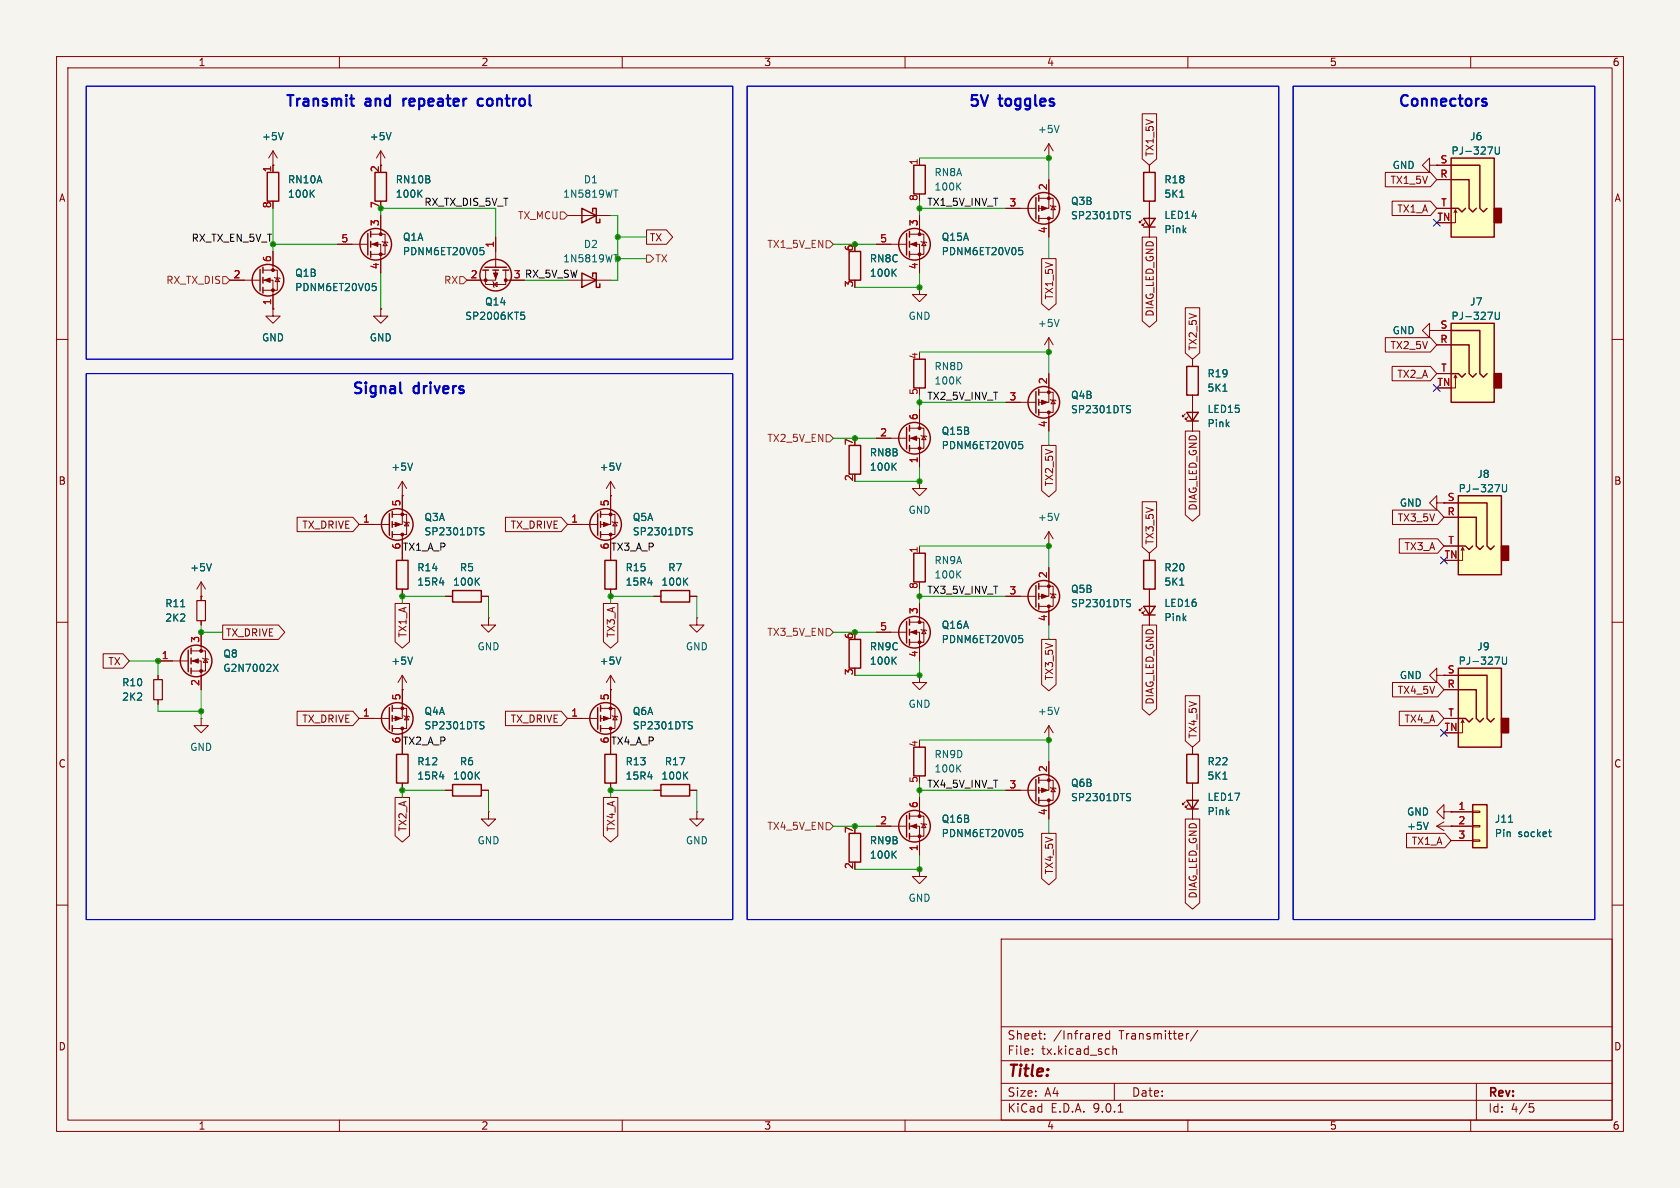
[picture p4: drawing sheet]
<svg xmlns="http://www.w3.org/2000/svg" width="297mm" height="210mm" viewBox="0 0 297 210" stroke-linecap="round" stroke-linejoin="round" font-family="sans-serif">
<path d="M0 0h297v210h-297z" fill="#f5f4ef" stroke="#f5f4ef" stroke-width=".18"/>
<g fill="none" stroke="#840000" stroke-width=".18">
<path d="M10 10h277v190h-277zM12 12h273v186h-273zM60 10v2M110 10v2M160 10v2M210 10v2M260 10v2M162.6 27.9v1.3M177.8 36.8h5.3M183.6 35.1h2.6v3.5h-2.6M185.4 31.8v5h-1.8M185.4 27.9h.1"/>
<path d="M185.4 25.4v2.5M185.4 38.6v3.3M185.4 25.4l-.7 1.3M185.4 25.4l.8 1.3M185.7 36.3l.1 .1h.8l.1 .2M186.2 36.4l.4 .7h-.8zM201.9 38.9l-.5 .5v-.3v.3h.3M202.4 39.4l-.5 .5v-.3v.3h.3M203.2 29.2v1.3M203.2 35.6v6.3M185.4 59.7v2.5M185.4 59.7l-.7 1.3"/>
<path d="M185.4 59.7l.8 1.3M10 60h2M177.8 71.1h5.3M183.6 69.3h2.6v3.6h-2.6M185.4 66v5.1h-1.8M185.4 62.2h.1M185.4 72.9v3.3M185.7 70.6l.1 .1h.8l.1 .2M186.2 70.7l.4 .7h-.8zM209.5 73.2l-.5 .5v-.3v.3h.3M210.1 73.7l-.6 .5v-.3v.3h.3M210.8 63.5v1.3"/>
<path d="M210.8 69.9v6.3M285 60h2M63.5 92.7h5.3M69.3 90.9h2.6v3.6h-2.6M71.1 87.6h.1M71.1 85.1v7.6h-1.8M71.1 94.5v3.3M71.1 85.1l-.7 1.3M71.1 85.1l.8 1.3M71.4 92.2l.1 .1h.8l.1 .2M71.9 92.3l.4 .7h-.8zM100.3 92.7h5.4"/>
<path d="M106.2 90.9h2.5v3.6h-2.5M107.9 87.6h.1M107.9 85.1v7.6h-1.7M107.9 94.5v4.6M107.9 85.1l-.7 1.3M107.9 85.1l.8 1.3M108.2 92.2l.1 .1h.8l.1 .2M108.7 92.3l.4 .7h-.8zM185.4 96.5h.1M185.4 94v2.5M185.4 94l-.7 1.3M185.4 94l.8 1.3"/>
<path d="M203.2 97.8v1.3M10 110h2M27.9 116.8h5.4M27.9 119.4v.7M33.8 115.1h2.5v3.5h-2.5M33.8 116.8h1.8v5.1M35.6 105.4h.1M35.6 102.9v3.3M35.6 109.7v.8M35.6 111.8v3.3M35.6 102.9l-.8 1.2M35.6 102.9l.7 1.2"/>
<path d="M35.8 116.3l.1 .2h.8l.1 .1M36.3 116.5l.4 .6h-.8zM86.4 109.2v1.3h1.2l-1.2 1.3-1.3-1.3h1.3M86.4 109.2h.1M107.9 119.4v7.6h-1.7M107.9 104.1v1.3M107.9 119.4l-.7 1.3M107.9 119.4l.8 1.3M115.6 105.4h1.2M121.9 105.4h1.3M123.2 109.2v1.3h1.3l-1.3 1.3-1.3-1.3h1.3M123.2 109.2h.1"/>
<path d="M154.9 111.8h5.4M160.8 110h2.5v3.5h-2.5M160.8 111.8h1.8v5M162.6 119.4v1.3h1.2l-1.2 1.2-1.3-1.2h1.3M162.6 119.4h.1M162.6 106.7v3.3M162.8 111.3l.1 .1h.8l.1 .1M163.3 111.4l.4 .6h-.8zM177.8 105.4h5.3M183.6 103.6h2.6v3.6h-2.6M185.4 100.3v5.1h-1.8M185.4 107.2v3.3"/>
<path d="M185.7 104.9l.1 .1h.8l.1 .2M186.2 105l.4 .7h-.8zM201.9 107.4l-.5 .6v-.3v.3h.3M202.4 108l-.5 .5v-.3v.3h.3M203.2 104.1v6.4M285 110h2M27.9 123.7v.8M35.6 127v1.3h1.2l-1.2 1.2-1.3-1.2h1.3M35.6 127h.1M63.5 127h5.3M69.3 125.2h2.6v3.6h-2.6M71.1 121.9v5.1h-1.8"/>
<path d="M71.1 128.8v4.6M71.1 138.4v1.3M71.4 126.5l.1 .1h.8l.1 .1M71.9 126.6l.4 .7h-.8zM78.7 139.7h1.3M85.1 139.7h1.3M100.3 127h5.4M106.2 125.2h2.5v3.6h-2.5M107.9 121.9h.1M107.9 128.8v4.6M107.9 138.4v1.3M108.2 126.5l.1 .1h.8l.1 .1"/>
<path d="M108.7 126.6l.4 .7h-.8zM115.6 139.7h1.2M121.9 139.7h1.3M177.8 139.7h5.3M183.6 137.9h2.6v3.6h-2.6M185.4 134.6v5.1h-1.8M185.4 130.8h.1M185.4 128.3v2.5M185.4 128.3l-.7 1.2M185.4 128.3l.8 1.2M185.7 139.2l.1 .1h.8l.1 .1M186.2 139.3l.4 .7h-.8z"/>
<path d="M210.8 132.1v1.3M210.8 138.4v6.4M86.4 143.5v1.3h1.2l-1.2 1.3-1.3-1.3h1.3M86.4 143.5h.1M123.2 143.5v1.3h1.3l-1.3 1.3-1.3-1.3h1.3M123.2 143.5h.1M154.9 146.1h5.4M160.8 144.3h2.5v3.5h-2.5M160.8 146.1h1.8v5M162.6 153.7v1.2h1.2l-1.2 1.3-1.3-1.3h1.3M162.6 153.7h.1M162.6 141v3.3"/>
<path d="M162.8 145.5l.1 .2h.8l.1 .1M163.3 145.7l.4 .6h-.8zM185.4 141.5v3.3M209.5 141.7l-.5 .5v-.2v.2h.3M210.1 142.2l-.6 .5v-.2v.2h.3M254 146.1h2.5M254 146.1l1.3 .7M255.3 143.5v-1.3l-1.3 1.3 1.3 1.3v-1.3h1.2M255.3 145.3l-1.3 .8M256.5 146.1h.1M256.5 143.5h.1M10 160h2"/>
<path d="M177 166h108v32h-108zM285 160h2M60 198v2M110 198v2M160 198v2M177 194.5h108M177 191.5h108M177 187.5h108M177 181.5h108M182.5 186.3v.1M182.5 185.5v.1M184.7 183.6v.1"/>
<path d="M184.7 182.8v.1M194.4 182.7l.4 .1 .1 .3-.7 .1M194.8 183.6l-.4 .1M196.2 182.8l-.5-.1-.2 .3v.4l.1 .2h.6M196.2 182.2v1.5M196.7 184.9v1.5M196.7 185.5l.3-.1 .3 .1 .1 .9M197 191.5v3M197.7 196.6h.8M210 198v2M210.2 182.7l-.3 .1-.2 .2M211.7 182.1l-1.2 2"/>
<path d="M260 198v2M261 191.5v6.5M270.4 195.1h.7M270.5 195.7h.4l.3 .3-.2 .5-.5 .1"/>
</g>
<g fill="none" stroke="#840000" stroke-width=".25">
<path d="M161.5 29.2h2.1v5.1h-2.1zM183.1 34.9v3.8M183.6 34.5v1.1M183.6 36.3v1M183.6 38.1v1M202.2 30.5h2v5.1h-2zM202.2 38.6h2l-1 1.5zM150.1 44.5h2v5h-2zM202.2 40.1h2M150.1 78.7h2v5.1h-2zM161.5 63.5h2.1v5.1h-2.1zM183.1 69.2v3.8"/>
<path d="M183.6 68.8v1.1M183.6 70.6v1M183.6 72.4v1M209.8 64.8h2v5.1h-2zM209.8 72.9h2l-1 1.5zM209.8 74.4h2M68.8 90.8v3.8M69.3 90.4v1M69.3 92.2v1M69.3 94v1M105.7 90.8v3.8M106.2 90.4v1"/>
<path d="M106.2 92.2v1M106.2 94v1M106.9 99.1h2.1v5h-2.1zM202.2 99.1h2v5h-2zM33.3 114.9v3.8M33.8 114.6v1M33.8 116.3v1M33.8 118.1v1M116.8 104.4h5.1v2h-5.1zM150.1 113h2v5.1h-2zM160.3 109.9v3.8M160.8 109.5v1"/>
<path d="M160.8 111.3v1M160.8 113v1M183.1 103.5v3.8M183.6 103.1v1M183.6 104.9v1M183.6 106.7v1M202.2 107.2h2l-1 1.5zM202.2 108.7h2M68.8 125.1v3.8M69.3 124.7v1M69.3 126.5v1M69.3 128.3v1"/>
<path d="M70.1 133.4h2v5h-2zM80 138.7h5.1v2h-5.1zM105.7 125.1v3.8M106.2 124.7v1M106.2 126.5v1M106.2 128.3v1M106.9 133.4h2.1v5h-2.1zM116.8 138.7h5.1v2h-5.1zM161.5 132.1h2.1v5.1h-2.1zM183.1 137.8v3.8M183.6 137.4v1M183.6 139.2v1"/>
<path d="M209.8 133.4h2v5h-2zM150.1 147.3h2v5.1h-2zM160.3 144.1v3.9M160.8 143.8v1M160.8 145.5v1.1M160.8 147.3v1M183.6 141v1M209.8 141.5h2l-1 1.5zM209.8 143h2"/>
<circle cx="184.5" cy="36.8" r="2.79"/>
<circle cx="184.5" cy="71.1" r="2.79"/>
<circle cx="70.2" cy="92.7" r="2.79"/>
<circle cx="107.1" cy="92.7" r="2.79"/>
<circle cx="34.7" cy="116.8" r="2.79"/>
<circle cx="161.7" cy="111.8" r="2.79"/>
<circle cx="184.5" cy="105.4" r="2.79"/>
<circle cx="70.2" cy="127" r="2.79"/>
<circle cx="107.1" cy="127" r="2.79"/>
<circle cx="184.5" cy="139.7" r="2.79"/>
<circle cx="161.7" cy="146" r="2.79"/>
</g>
<g fill="#840000" stroke="#840000" stroke-width=".18">
<path d="M184.1 70.7l1.1 .4-1.1 .4z"/>
<path d="M34 116.8l1.1-.3v.7z"/>
<path d="M184.1 105l1.1 .4-1.1 .4z"/>
<path d="M184.1 139.3l1.1 .4-1.1 .4z"/>
<path d="M161 146.1l1.1-.4v.7z"/>
<path d="M184.1 36.4l1.1 .4-1.1 .4z"/>
<path d="M161 111.8l1.1-.4v.7z"/>
<path d="M106.7 126.6l1 .4-1 .4z"/>
<path d="M69.8 126.6l1.1 .4-1.1 .4z"/>
<path d="M106.7 92.3l1 .4-1 .4z"/>
<path d="M69.8 92.3l1.1 .4-1.1 .4z"/>
<circle cx="185.4" cy="72.9" r=".25"/>
<circle cx="185.4" cy="69.3" r=".25"/>
<circle cx="35.6" cy="115.1" r=".25"/>
<circle cx="35.6" cy="118.6" r=".25"/>
<circle cx="185.4" cy="107.2" r=".25"/>
<circle cx="185.4" cy="103.6" r=".25"/>
<circle cx="185.4" cy="141.5" r=".25"/>
<circle cx="185.4" cy="137.9" r=".25"/>
<circle cx="162.6" cy="144.3" r=".25"/>
<circle cx="162.6" cy="147.8" r=".25"/>
<circle cx="185.4" cy="38.6" r=".25"/>
<circle cx="185.4" cy="35.1" r=".25"/>
<circle cx="162.6" cy="110" r=".25"/>
<circle cx="162.6" cy="113.5" r=".25"/>
<circle cx="107.9" cy="128.8" r=".25"/>
<circle cx="107.9" cy="125.2" r=".25"/>
<circle cx="71.1" cy="128.8" r=".25"/>
<circle cx="71.1" cy="125.2" r=".25"/>
<circle cx="107.9" cy="94.5" r=".25"/>
<circle cx="107.9" cy="90.9" r=".25"/>
<circle cx="71.1" cy="94.5" r=".25"/>
<circle cx="71.1" cy="90.9" r=".25"/>
</g>
<g fill="none" stroke="#006464" stroke-width=".18">
<path d="M169.3 32.9l.6 .7M169.9 32.3l-.8 .8M187.2 22.2l-.4 1.2M199.4 38l.3 .1 .2 .3-.3 .3h-.3M199.4 37.4l.5 .1M208.6 34.9h.7M157.9 48.1l.5 .7M158.4 47.6l-.7 .7M187.2 56.5l-.4 1.2M169.3 67.2l.6 .7M169.9 66.6l-.8 .7M199.4 72.3l.3 .1 .2 .3-.3 .3h-.3"/>
<path d="M199.4 71.7l.5 .1M216.2 69.2h.7M37.4 99.6l-.4 1.3M72.9 81.9l-.4 1.2M85.1 93.9l.3 .1 .2 .3-.3 .3h-.3M85.1 93.3h.5M109.8 81.9l-.5 1.2M121.9 93.9l.4 .1 .1 .3-.2 .3h-.4M121.9 93.3h.5M157.9 82.4l.5 .7M158.4 81.9l-.7 .7M187.2 90.7l-.4 1.3"/>
<path d="M31.9 107.3h.8M48.3 117.4l.9 1.3M49.2 117.4l-.9 1.3M109.8 116.1l-.5 1.3M114.5 103h.8M121 102.7l.6 .7M121.6 102.2l-.7 .7M157.9 116.7l.5 .7M158.4 116.1l-.7 .8M180.1 112.3h.7M180.3 112.8h.3l.2 .3-.1 .4-.4 .1M199.4 106.6l.3 .1 .2 .3-.3 .3h-.3"/>
<path d="M199.4 106h.5M208.6 103.4h.7M77.7 137.3h.8M84.2 137l.6 .7M84.8 136.5l-.8 .7M85.1 128.2l.3 .1 .2 .3-.3 .2h-.3M85.1 127.6h.5M114.5 137.3h.8M121 137l.6 .7M121.6 136.5l-.7 .7M121.9 128.2l.4 .1 .1 .3-.2 .2h-.4M121.9 127.6h.5"/>
<path d="M169.3 135.7l.6 .8M169.9 135.2l-.8 .7M187.2 125l-.4 1.3M216.2 137.7h.7M157.9 151l.5 .7M158.4 150.4l-.7 .8M180.1 146.6h.7M180.3 147.1h.3l.2 .3v.4l-.5 .1M199.4 140.9l.3 .1 .2 .3-.3 .2h-.3M199.4 140.3h.5M252.5 145.4l-.4 1.2"/>
</g>
<path d="M34.8 106.2h1.5v3.5h-1.5zM27.2 120.1h1.5v3.6h-1.5z" fill="none" stroke="#840000" stroke-width=".2"/>
<path d="M257.8 118.1h7.6v14h-7.6z" fill="#ffffc2"/>
<path d="M265.4 127h1.3v2.5h-1.3z" fill="#840000" stroke="#840000" stroke-width=".25"/>
<path d="M257.8 118.1h7.6v14h-7.6zM257.8 119.4h5.1v7.6l.6 .6 .7-.6M257.8 121.9h3.2v5.1l.6 .6 .7-.6M257.8 127h1.3l.6 .6 .6-.6" fill="none" stroke="#840000" stroke-width=".25"/>
<path d="M255.3 119.4h2.5M255.3 121.9h2.5M255.3 127h2.5M258.6 127.3l-.3 .5M258.8 127.8l-.2-.5v2.2h-.8" fill="none" stroke="#840000" stroke-width=".18"/>
<path d="M265.6 116.1v1.1l.3 .2h.3l.1-.2v-1.1" fill="none" stroke="#006464" stroke-width=".18"/>
<path d="M260.3 142.2h2.6v7.7h-2.6z" fill="#ffffc2"/>
<path d="M260.3 142.2h2.6v7.7h-2.6z" fill="none" stroke="#840000" stroke-width=".25"/>
<path d="M256.5 143.5h3.8M256.5 146.1h3.8M256.5 148.6h3.8M260.3 143.4h1.3v.2h-1.3zM260.3 145.9h1.3v.3h-1.3zM260.3 148.5h1.3v.2h-1.3z" fill="none" stroke="#840000" stroke-width=".18"/>
<path d="M266.7 145.4h.7M273.8 147.1h.4M274 147.8l.2 .1" fill="none" stroke="#006464" stroke-width=".18"/>
<path d="M257.8 87.6h7.6v14h-7.6z" fill="#ffffc2"/>
<path d="M265.4 96.5h1.3v2.6h-1.3z" fill="#840000" stroke="#840000" stroke-width=".25"/>
<path d="M257.8 87.6h7.6v14h-7.6zM257.8 91.4h3.2v5.1l.6 .7 .7-.7M257.8 96.5h1.3l.6 .7 .6-.7M257.8 88.9h5.1v7.6l.6 .7 .7-.7" fill="none" stroke="#840000" stroke-width=".25"/>
<path d="M255.3 88.9h2.5M255.3 91.4h2.5M255.3 96.5h2.5M258.6 96.8l-.3 .5M258.8 97.3l-.2-.5v2.3h-.8" fill="none" stroke="#840000" stroke-width=".18"/>
<path d="M265.6 85.7v1l.3 .2h.3l.1-.2v-1" fill="none" stroke="#006464" stroke-width=".18"/>
<path d="M256.5 27.9h7.7v14h-7.7z" fill="#ffffc2"/>
<path d="M264.2 36.8h1.2v2.6h-1.2z" fill="#840000" stroke="#840000" stroke-width=".25"/>
<path d="M256.5 27.9h7.7v14h-7.7zM256.5 31.8h3.2v5l.6 .7 .7-.7M256.5 36.8h1.3l.6 .7 .7-.7M256.5 29.2h5.1v7.6l.7 .7 .6-.7" fill="none" stroke="#840000" stroke-width=".25"/>
<path d="M254 29.2h2.5M254 31.8h2.5M254 36.8h2.5M257.3 37.1l-.3 .5M257.6 37.6l-.3-.5v2.3h-.8" fill="none" stroke="#840000" stroke-width=".18"/>
<path d="M264.3 26v1l.3 .2h.3l.2-.2v-1" fill="none" stroke="#006464" stroke-width=".18"/>
<path d="M256.5 57.2h7.7v13.9h-7.7z" fill="#ffffc2"/>
<path d="M264.2 66h1.2v2.6h-1.2z" fill="#840000" stroke="#840000" stroke-width=".25"/>
<g fill="none" stroke="#840000" stroke-width=".25">
<path d="M47.2 30.5h2.1v5.1h-2.1zM66.3 30.5h2v5.1h-2zM102.9 36.8l2.5 1.3-2.5 1.3zM104.8 37.5v-.7h.6v2.6h.6v-.7M46 47.6v3.8M46.5 47.2v1.1M46.5 49v1M46.5 50.8v1M65 41.3v3.8M65.5 40.9v1M65.5 42.7v1M65.5 44.5v1"/>
<path d="M85.3 47.8h1.1M85.7 47.2h3.8M87.1 47.8h1M88.9 47.8h1M102.9 48.3l2.5 1.2-2.5 1.3zM104.8 48.9v-.6h.6v2.5h.6v-.6M160.3 41.3v3.8M160.8 40.9v1M160.8 42.7v1M160.8 44.5v1M256.5 57.2h7.7v13.9h-7.7zM256.5 58.4h5.1v7.6l.7 .7 .6-.7"/>
<path d="M160.3 75.6v3.8M160.8 75.2v1M160.8 77v1M160.8 78.7v1.1M256.5 61h3.2v5l.6 .7 .7-.7M256.5 66h1.3l.6 .7 .7-.7M70.1 99.1h2v5h-2zM161.5 97.8h2.1v5.1h-2.1zM80 104.4h5.1v2h-5.1z"/>
<circle cx="47.4" cy="49.5" r="2.79"/>
<circle cx="66.4" cy="43.2" r="2.79"/>
<circle cx="87.6" cy="48.6" r="2.79"/>
<circle cx="161.7" cy="43.2" r="2.79"/>
<circle cx="161.7" cy="77.5" r="2.79"/>
</g>
<g fill="none" stroke="#840000" stroke-width=".18">
<path d="M48.3 29.2h.1M48.3 26.7l-.8 1.2M48.3 26.7l.7 1.2M48.3 26.7v3.8M67.3 26.7v2.5M67.3 38.1v3.3M67.3 26.7l-.8 1.2M67.3 26.7l.8 1.2M100.3 38.1h7.6M162.6 38.1v3.3M177.8 36.8h2.5M185.4 31.8v2.5"/>
<path d="M185.4 39.4v2.5M201.9 20.1h2.6v8l-1.3 1.1-1.3-1.1zM203.2 29.2v1.3M203.2 35.6v3M244.9 30.5h8l1.1 1.3-1.1 1.2h-8zM246.1 35.6h6.8l1.1 1.2-1.1 1.3h-6.8zM252.7 29.2v-1.3l-1.2 1.3 1.2 1.3v-1.3h1.3M254 29.2h.1M254 36.8h2.5M254 29.2h2.5M254 31.8h2.5M40.6 49.5h5.4"/>
<path d="M46.5 47.8h2.5v3.5h-2.5M46.5 49.5h1.8v5.1M48.3 54.6v1.3h1.2l-1.2 1.3-1.3-1.3h1.3M48.3 54.6h.1M48.3 44.5v3.3M48.5 49l.1 .1h.8l.1 .2M49 49.1l.4 .7h-.8zM59.7 43.2h5.3M65.5 41.4h2.6v3.6h-2.6M65.5 43.2h1.8v5.1M67.3 54.6v1.3h1.3l-1.3 1.3-1.3-1.3h1.3M67.3 54.6h.1"/>
<path d="M67.6 42.7l.1 .1h.8l.1 .1M68.1 42.8l.4 .6h-.8zM85.9 47.8v2.5h3.5v-2.5M87.1 49.8l.1 .1v.8l.2 .1M87.2 50.3l.7-.4v.8zM87.6 47.8v1.7h-5.1M87.6 41.9v5.3M89.4 49.5h3.3M100.3 49.5h7.6M114.3 40.6h3.5l1.1 1.3-1.1 1.3h-3.5zM154.9 43.2h5.4M160.8 41.4h2.5v3.6h-2.5"/>
<path d="M160.8 43.2h1.8v5.1M162.6 50.8v1.3h1.2l-1.2 1.2-1.3-1.2h1.3M162.6 50.8h.1M162.8 42.7l.1 .1h.8l.1 .1M163.3 42.8l.4 .6h-.8zM184.1 45.7h2.6v8l-1.3 1.1-1.3-1.1zM201.9 41.9h2.6v14.8l-1.3 1.1-1.3-1.1zM203.2 40.1v1.8M209.5 54.4h2.6v8l-1.3 1.1-1.3-1.1zM244.9 59.7h8l1.1 1.3-1.1 1.2h-8zM252.7 58.4v-1.2l-1.2 1.2 1.2 1.3v-1.3h1.3M254 58.4h.1"/>
<path d="M254 58.4h2.5M154.9 77.5h5.4M160.8 75.7h2.5v3.5h-2.5M160.8 77.5h1.8v5.1M162.6 72.4v3.3M162.8 77l.1 .1h.8l.1 .1M163.3 77.1l.4 .6h-.8zM177.8 71.1h2.5M184.1 78.7h2.6v8l-1.3 1.1-1.3-1.1zM185.4 66v2.6M185.4 73.7v2.5M209.5 76.2h2.6v14.8l-1.3 1.1-1.3-1.1z"/>
<path d="M210.8 63.5v1.3M210.8 69.9v3M210.8 74.4v1.8M246.1 64.8h6.8l1.1 1.2-1.1 1.3h-6.8zM254 61h2.5M254 66h2.5M257.3 66.3l-.3 .5M257.6 66.8l-.3-.5v2.3h-.8M52.5 91.4h9.9l1.1 1.3-1.1 1.3h-9.9zM63.5 92.7h2.5M71.1 87.6h.1M71.1 87.6v2.6"/>
<path d="M71.1 95.3v3.8M89.4 91.4h9.8l1.1 1.3-1.1 1.3h-9.8zM100.3 92.7h2.6M107.9 87.6h.1M107.9 87.6v2.6M107.9 95.3v3.8M162.6 85.1v1.3h1.2l-1.2 1.2-1.3-1.2h1.3M162.6 85.1h.1M162.6 96.5v1.3M201.9 88.7h2.6v8l-1.3 1.1-1.3-1.1zM203.2 97.8v1.3M246.2 90.2h8l1.1 1.2-1.1 1.3h-8z"/>
<path d="M247.4 95.2h6.8l1.1 1.3-1.1 1.3h-6.8zM254 88.9v-1.3l-1.3 1.3 1.3 1.3v-1.3h1.3M255.3 88.9h.1M255.3 88.9h2.5M255.3 91.4h2.5M255.3 96.5h2.5M18.2 115.6h3.5l1.2 1.2-1.2 1.3h-3.5zM27.9 116.8h2.6M27.9 119.4v.7M35.6 105.4h.1M35.6 105.4v.8M35.6 109.7v.8"/>
<path d="M35.6 111.8v2.5M35.6 119.4v2.5M39.4 110.5h9.8l1.1 1.3-1.1 1.2h-9.8zM69.8 106.7h2.6v6.8l-1.3 1.1-1.3-1.1zM71.1 119.4l-.7 1.3M71.1 119.4l.8 1.3M71.1 104.1v1.3M71.1 119.4v5.1M78.7 105.4h1.3M85.1 105.4h1.3M106.7 106.7h2.5v6.8l-1.3 1.1-1.2-1.1zM107.9 104.1v1.3"/>
<path d="M115.6 105.4h1.2M121.9 105.4h1.3M154.9 111.8h2.6M162.6 106.7v2.5M162.6 114.3v2.5M177.8 105.4h2.5M184.1 113h2.6v8l-1.3 1.1-1.3-1.1zM185.4 100.3v2.6M185.4 108v2.5M201.9 110.5h2.6v14.8l-1.3 1.1-1.3-1.1zM203.2 104.1v3.1M203.2 108.7v1.8"/>
<path d="M254 119.4v-1.3l-1.3 1.3 1.3 1.3v-1.3h1.3M255.3 119.4h.1M255.3 119.4h2.5M27.9 123.7v.8M52.5 125.7h9.9l1.1 1.3-1.1 1.3h-9.9zM63.5 127h2.5M71.1 121.9h.1M71.1 129.5v3.9M71.1 138.4v1.3M78.7 139.7h1.3M85.1 139.7h1.3M89.4 125.7h9.8l1.1 1.3-1.1 1.3h-9.8z"/>
<path d="M100.3 127h2.6M107.9 121.9h.1M107.9 121.9v2.6M107.9 129.5v3.9M107.9 138.4v1.3M115.6 139.7h1.2M121.9 139.7h1.3M177.8 139.7h2.5M185.4 134.6v2.6M209.5 123h2.6v8l-1.3 1.1-1.3-1.1zM210.8 132.1v1.3M210.8 138.4v3.1"/>
<path d="M246.2 120.6h8l1.1 1.3-1.1 1.3h-8zM247.4 125.7h6.8l1.1 1.3-1.1 1.3h-6.8zM255.3 121.9h2.5M255.3 127h2.5M69.8 141h2.6v6.7l-1.3 1.2-1.3-1.2zM106.7 141h2.5v6.7l-1.3 1.2-1.2-1.2zM154.9 146.1h2.6M162.6 141v2.5M162.6 148.6v2.5M184.1 147.3h2.6v8l-1.3 1.1-1.3-1.1zM185.4 142.2v2.6M209.5 144.8h2.6v14.8l-1.3 1.1-1.3-1.1z"/>
<path d="M210.8 143v1.8M248.7 147.3h6.7l1.1 1.3-1.1 1.3h-6.7zM256.5 143.5h.1M256.5 146.1h.1M256.5 146.1h3.8M256.5 143.5h3.8M256.5 148.6h3.8"/>
</g>
<g fill="none" stroke="#006464" stroke-width=".18">
<path d="M50.1 23.4l-.4 1.3M55 34.1l.6 .8M55.6 33.6l-.8 .7M69.1 23.4l-.4 1.3M74.1 34.1l.5 .8M74.6 33.6l-.7 .7M108.5 33.6h.7M199.4 38l.3 .1 .2 .3-.3 .3h-.3M199.4 37.4l.5 .1M208.6 34.9h.7M264.3 26v1l.3 .2h.3l.2-.2v-1M65.8 50.1h.7"/>
<path d="M66 50.6h.3l.2 .2-.1 .5-.4 .1M84.9 43.8h.6M85 44.2h.3l.3 .3-.1 .4-.5 .1M92.1 55.2h.6M92.2 55.7h.3l.3 .2-.2 .5-.4 .1M108.5 45h.7M157.9 48.1l.5 .7M158.4 47.6l-.7 .7M180.1 43.8h.7M180.3 44.2h.3l.2 .3-.1 .5h-.4M264.3 55.2v1l.3 .3 .3-.1 .2-.2v-1M180.1 78h.7"/>
<path d="M180.3 78.5h.3l.2 .3-.1 .5h-.4M199.4 72.3l.3 .1 .2 .3-.3 .3h-.3M199.4 71.7l.5 .1M216.2 69.2h.7M37.4 99.6l-.4 1.3M72.9 81.9l-.4 1.2M85.1 93.9l.3 .1 .2 .3-.3 .3h-.3M85.1 93.3h.5M109.8 81.9l-.5 1.2M121.9 93.9l.4 .1 .1 .3-.2 .3h-.4M121.9 93.3h.5M157.9 82.4l.5 .7"/>
<path d="M158.4 81.9l-.7 .7M265.6 85.7v1l.3 .2h.3l.1-.2v-1M31.9 107.3h.8M48.3 117.4l.9 1.3M49.2 117.4l-.9 1.3M72.9 116.1l-.4 1.3M77.7 103h.8M84.2 102.7l.6 .7M84.8 102.2l-.8 .7M109.8 116.1l-.5 1.3M114.5 103h.8M121 102.7l.6 .7"/>
<path d="M121.6 102.2l-.7 .7M157.9 116.7l.5 .7M158.4 116.1l-.7 .8M169.3 101.5l.6 .7M169.9 100.9l-.8 .7M180.1 112.3h.7M180.3 112.8h.3l.2 .3-.1 .4-.4 .1M199.4 106.6l.3 .1 .2 .3-.3 .3h-.3M199.4 106h.5M208.6 103.4h.7M265.6 116.1v1.1l.3 .2h.3l.1-.2v-1.1M77.7 137.3h.8"/>
<path d="M84.2 137l.6 .7M84.8 136.5l-.8 .7M85.1 128.2l.3 .1 .2 .3-.3 .2h-.3M85.1 127.6h.5M114.5 137.3h.8M121 137l.6 .7M121.6 136.5l-.7 .7M121.9 128.2l.4 .1 .1 .3-.2 .2h-.4M121.9 127.6h.5M216.2 137.7h.7M157.9 151l.5 .7M158.4 150.4l-.7 .8"/>
<path d="M180.1 146.6h.7M180.3 147.1h.3l.2 .3v.4l-.5 .1M199.4 140.9l.3 .1 .2 .3-.3 .2h-.3M199.4 140.3h.5M252.5 145.4l-.4 1.2M266.7 145.4h.7M273.8 147.1h.4M274 147.8l.2 .1"/>
</g>
<g fill="#840000" stroke="#840000" stroke-width=".18">
<path d="M65.8 43.2l1-.4v.8z"/>
<path d="M46.7 49.5l1.1-.4v.8z"/>
<path d="M87.2 48.3h.8l-.4 1z"/>
<path d="M161 43.2l1.1-.4v.8z"/>
<path d="M161 77.5l1.1-.4v.8z"/>
<circle cx="67.3" cy="41.4" r=".25"/>
<circle cx="67.3" cy="45" r=".25"/>
<circle cx="48.3" cy="47.8" r=".25"/>
<circle cx="48.3" cy="51.3" r=".25"/>
<circle cx="89.4" cy="49.5" r=".25"/>
<circle cx="85.9" cy="49.5" r=".25"/>
<circle cx="162.6" cy="41.4" r=".25"/>
<circle cx="162.6" cy="45" r=".25"/>
<circle cx="162.6" cy="75.7" r=".25"/>
<circle cx="162.6" cy="79.2" r=".25"/>
</g>
<path d="M99.1 37.5h.6l.6 .6-.6 .6h-.6zM39.4 48.9h.6l.6 .6-.6 .7h-.6zM81.3 48.9h.6l.6 .6-.6 .7h-.6zM114.3 45.1h.6l.7 .6-.7 .7h-.6zM146 42.5h.7l.6 .7-.6 .6h-.7zM146 76.8h.7l.6 .7-.6 .6h-.7zM146 111.1h.7l.6 .7-.6 .6h-.7zM146 145.4h.7l.6 .7-.6 .6h-.7z" fill="none" stroke="#725600" stroke-width=".18"/>
<g fill="none" stroke="#009600" stroke-width=".18">
<path d="M48.3 36.8v7.7M67.3 38.1v-1.3h20.3v5.1M107.9 38.1h1.3v11.4h-1.3M162.6 35.6v2.5M162.6 36.8h15.2M162.6 27.9h22.8v3.9M48.3 43.2h11.4M67.3 48.3v6.3M92.7 49.5h7.6M109.2 41.9h5.1M109.2 45.7h5.1M147.3 43.2h7.6"/>
<path d="M162.6 48.3v2.5h-11.5M185.4 41.9v3.8M147.3 77.5h7.6M162.6 69.9v2.5M162.6 62.2h22.8v3.8M162.6 71.1h15.2M185.4 76.2v2.5M162.6 82.6v2.5h-11.5M162.6 96.5h22.8v3.8M22.9 116.8h5v2.6M35.6 110.5v1.3h3.8M78.7 105.4h-7.6v1.3"/>
<path d="M86.4 105.4v3.8M115.6 105.4h-7.7v1.3M123.2 105.4v3.8M147.3 111.8h7.6M162.6 104.1v2.6M162.6 116.8v2.6h-11.5M162.6 105.4h15.2M185.4 110.5v2.5M27.9 124.5v1.2h7.7M35.6 121.9v5.1M78.7 139.7h-7.6v1.3M86.4 139.7v3.8"/>
<path d="M115.6 139.7h-7.7v1.3M123.2 139.7v3.8M162.6 138.4v2.6M162.6 130.8h22.8v3.8M162.6 139.7h15.2M147.3 146.1h7.6M162.6 151.1v2.6h-11.5M185.4 144.8v2.5"/>
</g>
<path d="M253.4 38.8l1.2 1.2M254.6 38.8l-1.2 1.2M253.4 68l1.2 1.2M254.6 68l-1.2 1.2M254.7 98.5l1.2 1.2M255.9 98.5l-1.2 1.2M254.7 128.9l1.2 1.2M255.9 128.9l-1.2 1.2" fill="none" stroke="#000084" stroke-width=".18"/>
<path d="M15.2 15.2h114.3v48.3h-114.3zM132.1 15.2h94v147.4h-94zM228.6 15.2h53.3v147.4h-53.3zM15.2 66h114.3v96.6h-114.3z" fill="none" stroke="#0000c2" stroke-width=".18"/>
<g fill="none" stroke="#0000c2" stroke-width=".38">
<path d="M50.8 16.8h1.1M51.3 16.8v1.9M61.2 16.8l-.1 .1 .1 .1M61.2 16.8l.1 .1-.1 .1M61.2 16.8v.2M61.9 17.4h.7M62.1 16.8v1.6M62.2 18.6l.4 .1M68.9 16.8v1.9M79.2 16.8v1.6M85.2 17.4l-.6 .1-.1 .3v.7l.3 .2h.4M89.6 16.8v1.6"/>
<path d="M93.6 16.8v1.6M172.8 16.8h-.9l-.1 .9M173.4 16.8l.6 1.9 .7-1.9M176.8 16.8v1.6M183 16.8v1.6M248.9 17a.66 .66 0 0 0-1 .1M258.1 16.8v1.6M262.3 17.4l.5 .1M262.3 18.1l.5 .1v.2l-.2 .3h-.4M63.9 67.7l-.8-.1-.2 .2M64.7 67.6l-.1 .1 .1 .1M64.7 67.6l.1 .1-.1 .1"/>
<path d="M64.7 67.6v.2M70.8 67.6v1.6l.2 .3M74 67.6v1.9M76.1 67.6l-.1 .1 .1 .1M76.1 67.6l.1 .1-.1 .1M76.1 67.6v.2"/>
</g>
<g fill="#009600" stroke="#009600" stroke-width=".18">
<circle cx="162.6" cy="71.1" r=".46"/>
<circle cx="162.6" cy="85.1" r=".46"/>
<circle cx="162.6" cy="36.8" r=".46"/>
<circle cx="162.6" cy="50.8" r=".46"/>
<circle cx="185.4" cy="96.5" r=".46"/>
<circle cx="67.3" cy="36.8" r=".46"/>
<circle cx="151.1" cy="43.2" r=".46"/>
<circle cx="107.9" cy="139.7" r=".46"/>
<circle cx="151.1" cy="77.5" r=".46"/>
<circle cx="109.2" cy="41.9" r=".46"/>
<circle cx="109.2" cy="45.7" r=".46"/>
<circle cx="151.1" cy="146.1" r=".46"/>
<circle cx="162.6" cy="139.7" r=".46"/>
<circle cx="185.4" cy="130.8" r=".46"/>
<circle cx="162.6" cy="153.7" r=".46"/>
<circle cx="185.4" cy="62.2" r=".46"/>
<circle cx="162.6" cy="105.4" r=".46"/>
<circle cx="162.6" cy="119.4" r=".46"/>
<circle cx="151.1" cy="111.8" r=".46"/>
<circle cx="27.9" cy="116.8" r=".46"/>
<circle cx="107.9" cy="105.4" r=".46"/>
<circle cx="35.6" cy="111.8" r=".46"/>
<circle cx="35.6" cy="125.7" r=".46"/>
<circle cx="185.4" cy="27.9" r=".46"/>
<circle cx="71.1" cy="139.7" r=".46"/>
<circle cx="71.1" cy="105.4" r=".46"/>
</g>
<text font-size="2.8" fill="#840000" x="178" y="190.9">Title:</text>
<g font-size="2.7" fill="#0000c2">
<text x="50.2" y="19.8">Transmit</text>
<text x="64.6" y="19.8">and</text>
<text x="72" y="19.8">repeater</text>
<text x="86" y="19.8">control</text>
<text x="171" y="19.8">5V</text>
<text x="176.7" y="19.8">toggles</text>
<text x="247" y="19.8">Connectors</text>
<text x="62" y="70.6">Signal</text>
<text x="73.1" y="70.6">drivers</text>
</g>
<g font-size="2.1" fill="#840000">
<text x="178" y="184">Sheet:</text>
<text x="186.2" y="184">/Infrared</text>
<text x="197.9" y="184">Transmitter/</text>
<text x="178" y="186.7">File:</text>
<text x="184.1" y="186.7">tx.kicad_sch</text>
<text x="178" y="196.9">KiCad</text>
<text x="178" y="194.1">Size:</text>
<text x="184.7" y="194.1">A4</text>
<text x="185.7" y="196.9">E.D.A.</text>
<text x="193.3" y="196.9">9.0.1</text>
<text x="200" y="194.1">Date:</text>
<text x="263" y="194.3">Rev:</text>
<text x="263" y="196.9">Id:</text>
<text x="267.1" y="196.9">4/5</text>
</g>
<g font-size="1.8" fill="#840000">
<text x="35" y="11.9">1</text>
<text x="85" y="11.9">2</text>
<text x="135" y="11.9">3</text>
<text x="185" y="11.9">4</text>
<text x="235" y="11.9">5</text>
<text x="285" y="11.9">6</text>
<text x="204.2" y="27.8" transform="rotate(-90 204.2 27.8)">TX1_5V</text>
<text x="10.3" y="35.9">A</text>
<text x="245.7" y="32.7">TX1_5V</text>
<text x="285.3" y="35.9">A</text>
<text x="246.9" y="37.8">TX1_A</text>
<text x="114.8" y="42.9">TX</text>
<text x="186.4" y="53.1" transform="rotate(-90 186.4 53.1)">TX1_5V</text>
<text x="204.2" y="56.1" transform="rotate(-90 204.2 56.1)">DIAG_LED_GND</text>
<text x="211.8" y="62.1" transform="rotate(-90 211.8 62.1)">TX2_5V</text>
<text x="245.7" y="61.9">TX2_5V</text>
<text x="246.9" y="67">TX2_A</text>
<text x="10.3" y="85.9">B</text>
<text x="186.4" y="86.1" transform="rotate(-90 186.4 86.1)">TX2_5V</text>
<text x="285.3" y="85.9">B</text>
<text x="53.3" y="93.7">TX_DRIVE</text>
<text x="90.2" y="93.7">TX_DRIVE</text>
<text x="211.8" y="90.4" transform="rotate(-90 211.8 90.4)">DIAG_LED_GND</text>
<text x="247" y="92.4">TX3_5V</text>
<text x="204.2" y="96.4" transform="rotate(-90 204.2 96.4)">TX3_5V</text>
<text x="248.2" y="97.5">TX3_A</text>
<text x="39.8" y="112.7">TX_DRIVE</text>
<text x="72.1" y="112.8" transform="rotate(-90 72.1 112.8)">TX1_A</text>
<text x="108.9" y="112.8" transform="rotate(-90 108.9 112.8)">TX3_A</text>
<text x="19.1" y="117.8">TX</text>
<text x="186.4" y="120.4" transform="rotate(-90 186.4 120.4)">TX3_5V</text>
<text x="204.2" y="124.7" transform="rotate(-90 204.2 124.7)">DIAG_LED_GND</text>
<text x="247" y="122.9">TX4_5V</text>
<text x="53.3" y="128">TX_DRIVE</text>
<text x="90.2" y="128">TX_DRIVE</text>
<text x="211.8" y="130.7" transform="rotate(-90 211.8 130.7)">TX4_5V</text>
<text x="248.2" y="128">TX4_A</text>
<text x="10.3" y="135.9">C</text>
<text x="285.3" y="135.9">C</text>
<text x="72.1" y="147.1" transform="rotate(-90 72.1 147.1)">TX2_A</text>
<text x="108.9" y="147.1" transform="rotate(-90 108.9 147.1)">TX4_A</text>
<text x="249.5" y="149.5">TX1_A</text>
<text x="186.4" y="154.7" transform="rotate(-90 186.4 154.7)">TX4_5V</text>
<text x="211.8" y="158.9" transform="rotate(-90 211.8 158.9)">DIAG_LED_GND</text>
<text x="10.3" y="185.9">D</text>
<text x="285.3" y="185.9">D</text>
<text x="35" y="199.9">1</text>
<text x="85" y="199.9">2</text>
<text x="135" y="199.9">3</text>
<text x="185" y="199.9">4</text>
<text x="235" y="199.9">5</text>
<text x="285" y="199.9">6</text>
</g>
<g font-size="1.8" fill="#006464">
<text x="183.4" y="23.7">+5V</text>
<text x="46.2" y="25">+5V</text>
<text x="65.3" y="25">+5V</text>
<text x="256.5" y="27.5">PJ-327U</text>
<text x="259.8" y="25">J6</text>
<text x="50.8" y="32.6">RN10A</text>
<text x="50.8" y="35.2">100K</text>
<text x="69.9" y="32.6">RN10B</text>
<text x="69.9" y="35.2">100K</text>
<text x="99.5" y="35.2">1N5819WT</text>
<text x="103.1" y="32.6">D1</text>
<text x="165.1" y="33.9">100K</text>
<text x="165.1" y="31.3">RN8A</text>
<text x="205.7" y="32.6">R18</text>
<text x="205.7" y="35.2">5K1</text>
<text x="246.1" y="30.1">GND</text>
<text x="189.2" y="36.4">Q3B</text>
<text x="189.2" y="39">SP2301DTS</text>
<text x="205.7" y="38.9">LED14</text>
<text x="205.7" y="41.4">Pink</text>
<text x="71.1" y="42.8">Q1A</text>
<text x="71.1" y="45.3">PDNM6ET20V05</text>
<text x="99.5" y="46.6">1N5819WT</text>
<text x="103.1" y="44">D2</text>
<text x="153.7" y="46.6">RN8C</text>
<text x="166.4" y="42.8">Q15A</text>
<text x="166.4" y="45.3">PDNM6ET20V05</text>
<text x="52.1" y="49.1">Q1B</text>
<text x="52.1" y="51.7">PDNM6ET20V05</text>
<text x="153.7" y="49.1">100K</text>
<text x="82.1" y="56.7">SP2006KT5</text>
<text x="85.7" y="54.2">Q14</text>
<text x="160.5" y="56.7">GND</text>
<text x="183.4" y="58">+5V</text>
<text x="246.1" y="59.3">GND</text>
<text x="256.5" y="56.7">PJ-327U</text>
<text x="259.8" y="54.2">J7</text>
<text x="46.2" y="60.6">GND</text>
<text x="65.3" y="60.6">GND</text>
<text x="165.1" y="65.6">RN8D</text>
<text x="165.1" y="68.2">100K</text>
<text x="189.2" y="70.7">Q4B</text>
<text x="213.4" y="66.9">R19</text>
<text x="213.4" y="69.4">5K1</text>
<text x="166.4" y="77.1">Q15B</text>
<text x="189.2" y="73.3">SP2301DTS</text>
<text x="213.4" y="73.2">LED15</text>
<text x="213.4" y="75.7">Pink</text>
<text x="69.1" y="83.4">+5V</text>
<text x="105.9" y="83.4">+5V</text>
<text x="153.7" y="83.4">100K</text>
<text x="153.7" y="80.9">RN8B</text>
<text x="166.4" y="79.6">PDNM6ET20V05</text>
<text x="247.4" y="89.8">GND</text>
<text x="257.8" y="87.2">PJ-327U</text>
<text x="261.1" y="84.7">J8</text>
<text x="74.9" y="92.3">Q3A</text>
<text x="74.9" y="94.8">SP2301DTS</text>
<text x="111.8" y="92.3">Q5A</text>
<text x="111.8" y="94.8">SP2301DTS</text>
<text x="160.5" y="91">GND</text>
<text x="183.4" y="92.3">+5V</text>
<text x="33.5" y="101.2">+5V</text>
<text x="73.7" y="101.2">R14</text>
<text x="81.2" y="101.2">R5</text>
<text x="110.5" y="101.2">R15</text>
<text x="118" y="101.2">R7</text>
<text x="165.1" y="99.9">RN9A</text>
<text x="205.7" y="101.2">R20</text>
<text x="29.1" y="107.5">R11</text>
<text x="73.7" y="103.7">15R4</text>
<text x="80" y="103.7">100K</text>
<text x="110.5" y="103.7">15R4</text>
<text x="116.8" y="103.7">100K</text>
<text x="165.1" y="102.5">100K</text>
<text x="189.2" y="105">Q5B</text>
<text x="189.2" y="107.5">SP2301DTS</text>
<text x="205.7" y="107.5">LED16</text>
<text x="205.7" y="103.7">5K1</text>
<text x="29.1" y="110.1">2K2</text>
<text x="166.4" y="111.4">Q16A</text>
<text x="166.4" y="113.9">PDNM6ET20V05</text>
<text x="205.7" y="110">Pink</text>
<text x="39.4" y="119">G2N7002X</text>
<text x="39.4" y="116.4">Q8</text>
<text x="69.1" y="117.7">+5V</text>
<text x="84.3" y="115.2">GND</text>
<text x="105.9" y="117.7">+5V</text>
<text x="121.2" y="115.2">GND</text>
<text x="153.7" y="117.7">100K</text>
<text x="153.7" y="115.2">RN9C</text>
<text x="257.8" y="117.7">PJ-327U</text>
<text x="261.1" y="115.2">J9</text>
<text x="21.5" y="121.5">R10</text>
<text x="21.5" y="124.1">2K2</text>
<text x="160.5" y="125.3">GND</text>
<text x="247.4" y="120.2">GND</text>
<text x="74.9" y="126.6">Q4A</text>
<text x="74.9" y="129.1">SP2301DTS</text>
<text x="111.8" y="126.6">Q6A</text>
<text x="111.8" y="129.1">SP2301DTS</text>
<text x="183.4" y="126.6">+5V</text>
<text x="33.5" y="132.9">GND</text>
<text x="73.7" y="135.5">R12</text>
<text x="81.2" y="135.5">R6</text>
<text x="110.5" y="135.5">R13</text>
<text x="117.4" y="135.5">R17</text>
<text x="165.1" y="136.8">100K</text>
<text x="165.1" y="134.2">RN9D</text>
<text x="213.4" y="135.5">R22</text>
<text x="73.7" y="138">15R4</text>
<text x="80" y="138">100K</text>
<text x="110.5" y="138">15R4</text>
<text x="116.8" y="138">100K</text>
<text x="189.2" y="139.3">Q6B</text>
<text x="189.2" y="141.8">SP2301DTS</text>
<text x="213.4" y="141.8">LED17</text>
<text x="213.4" y="138">5K1</text>
<text x="84.3" y="149.5">GND</text>
<text x="121.2" y="149.5">GND</text>
<text x="153.7" y="149.5">RN9B</text>
<text x="166.4" y="145.6">Q16B</text>
<text x="166.4" y="148.2">PDNM6ET20V05</text>
<text x="213.4" y="144.3">Pink</text>
<text x="248.6" y="146.9">+5V</text>
<text x="248.6" y="144.4">GND</text>
<text x="264.2" y="148.2">Pin</text>
<text x="264.2" y="145.6">J11</text>
<text x="268.4" y="148.2">socket</text>
<text x="153.7" y="152">100K</text>
<text x="160.5" y="159.6">GND</text>
</g>
<g font-size="1.8" fill="#a90000">
<text x="162.3" y="29.3" transform="rotate(-90 162.3 29.3)">1</text>
<text x="254.6" y="29">S</text>
<text x="48" y="30.6" transform="rotate(-90 48 30.6)">1</text>
<text x="67.1" y="30.6" transform="rotate(-90 67.1 30.6)">2</text>
<text x="162.3" y="35.6" transform="rotate(-90 162.3 35.6)">8</text>
<text x="185.2" y="33.7" transform="rotate(-90 185.2 33.7)">2</text>
<text x="254.5" y="31.5">R</text>
<text x="48" y="36.9" transform="rotate(-90 48 36.9)">8</text>
<text x="67.1" y="40.1" transform="rotate(-90 67.1 40.1)">3</text>
<text x="67.1" y="36.9" transform="rotate(-90 67.1 36.9)">7</text>
<text x="162.3" y="40.1" transform="rotate(-90 162.3 40.1)">3</text>
<text x="178.4" y="36.6">3</text>
<text x="185.2" y="41.3" transform="rotate(-90 185.2 41.3)">4</text>
<text x="254" y="39.1">TN</text>
<text x="254.7" y="36.6">T</text>
<text x="48" y="46.4" transform="rotate(-90 48 46.4)">6</text>
<text x="60.3" y="42.9">5</text>
<text x="67.1" y="47.7" transform="rotate(-90 67.1 47.7)">4</text>
<text x="87.4" y="43.9" transform="rotate(-90 87.4 43.9)">1</text>
<text x="150.9" y="44.5" transform="rotate(-90 150.9 44.5)">6</text>
<text x="155.5" y="42.9">5</text>
<text x="162.3" y="47.7" transform="rotate(-90 162.3 47.7)">4</text>
<text x="41.2" y="49.3">2</text>
<text x="83.1" y="49.3">2</text>
<text x="90.7" y="49.3">3</text>
<text x="150.9" y="50.9" transform="rotate(-90 150.9 50.9)">3</text>
<text x="48" y="54" transform="rotate(-90 48 54)">1</text>
<text x="254.6" y="58.2">S</text>
<text x="162.3" y="63.6" transform="rotate(-90 162.3 63.6)">4</text>
<text x="254.5" y="60.7">R</text>
<text x="254.7" y="65.8">T</text>
<text x="162.3" y="69.9" transform="rotate(-90 162.3 69.9)">5</text>
<text x="178.4" y="70.9">3</text>
<text x="185.2" y="68" transform="rotate(-90 185.2 68)">2</text>
<text x="254" y="68.3">TN</text>
<text x="155.5" y="77.2">2</text>
<text x="162.3" y="74.4" transform="rotate(-90 162.3 74.4)">6</text>
<text x="185.2" y="75.6" transform="rotate(-90 185.2 75.6)">4</text>
<text x="150.9" y="78.8" transform="rotate(-90 150.9 78.8)">7</text>
<text x="162.3" y="82" transform="rotate(-90 162.3 82)">1</text>
<text x="70.9" y="89.6" transform="rotate(-90 70.9 89.6)">5</text>
<text x="107.7" y="89.6" transform="rotate(-90 107.7 89.6)">5</text>
<text x="150.9" y="85.2" transform="rotate(-90 150.9 85.2)">2</text>
<text x="255.8" y="88.6">S</text>
<text x="64.1" y="92.5">1</text>
<text x="100.9" y="92.5">1</text>
<text x="255.8" y="91.2">R</text>
<text x="70.9" y="97.2" transform="rotate(-90 70.9 97.2)">6</text>
<text x="107.7" y="97.2" transform="rotate(-90 107.7 97.2)">6</text>
<text x="162.3" y="97.9" transform="rotate(-90 162.3 97.9)">1</text>
<text x="255.3" y="98.8">TN</text>
<text x="256" y="96.3">T</text>
<text x="162.3" y="104.2" transform="rotate(-90 162.3 104.2)">8</text>
<text x="178.4" y="105.2">3</text>
<text x="185.2" y="102.3" transform="rotate(-90 185.2 102.3)">2</text>
<text x="35.3" y="113.7" transform="rotate(-90 35.3 113.7)">3</text>
<text x="150.9" y="113.1" transform="rotate(-90 150.9 113.1)">6</text>
<text x="155.5" y="111.5">5</text>
<text x="162.3" y="108.7" transform="rotate(-90 162.3 108.7)">3</text>
<text x="185.2" y="109.9" transform="rotate(-90 185.2 109.9)">4</text>
<text x="28.5" y="116.6">1</text>
<text x="150.9" y="119.5" transform="rotate(-90 150.9 119.5)">3</text>
<text x="162.3" y="116.3" transform="rotate(-90 162.3 116.3)">4</text>
<text x="255.8" y="119.1">S</text>
<text x="35.3" y="121.4" transform="rotate(-90 35.3 121.4)">2</text>
<text x="70.9" y="123.9" transform="rotate(-90 70.9 123.9)">5</text>
<text x="107.7" y="123.9" transform="rotate(-90 107.7 123.9)">5</text>
<text x="255.8" y="121.7">R</text>
<text x="64.1" y="126.7">1</text>
<text x="70.9" y="131.5" transform="rotate(-90 70.9 131.5)">6</text>
<text x="100.9" y="126.7">1</text>
<text x="107.7" y="131.5" transform="rotate(-90 107.7 131.5)">6</text>
<text x="255.3" y="129.3">TN</text>
<text x="256" y="126.7">T</text>
<text x="162.3" y="132.2" transform="rotate(-90 162.3 132.2)">4</text>
<text x="185.2" y="136.6" transform="rotate(-90 185.2 136.6)">2</text>
<text x="162.3" y="142.9" transform="rotate(-90 162.3 142.9)">6</text>
<text x="162.3" y="138.5" transform="rotate(-90 162.3 138.5)">5</text>
<text x="178.4" y="139.4">3</text>
<text x="257.7" y="143.3">1</text>
<text x="150.9" y="147.4" transform="rotate(-90 150.9 147.4)">7</text>
<text x="155.5" y="145.8">2</text>
<text x="185.2" y="144.2" transform="rotate(-90 185.2 144.2)">4</text>
<text x="257.7" y="145.8">2</text>
<text x="257.7" y="148.3">3</text>
<text x="150.9" y="153.7" transform="rotate(-90 150.9 153.7)">2</text>
<text x="162.3" y="150.6" transform="rotate(-90 162.3 150.6)">1</text>
</g>
<g font-size="1.8" fill="#0f0f0f">
<text x="74.9" y="36.5">RX_TX_DIS_5V_T</text>
<text x="163.8" y="36.5">TX1_5V_INV_T</text>
<text x="90.7" y="49.3">3 RX_5V_SW</text>
<text x="163.8" y="70.8">TX2_5V_INV_T</text>
<text x="71.1" y="97.4">TX1_A_P</text>
<text x="107.9" y="97.4">TX3_A_P</text>
<text x="163.8" y="105.1">TX3_5V_INV_T</text>
<text x="71.1" y="131.7">TX2_A_P</text>
<text x="107.9" y="131.7">TX4_A_P</text>
<text x="163.8" y="139.4">TX4_5V_INV_T</text>
</g>
<g font-size="1.8" fill="#725600">
<text x="91.5" y="39">TX_MCU</text>
<text x="115.8" y="46.6">TX</text>
<text x="135.6" y="44">TX1_5V_EN</text>
<text x="29.3" y="50.4">RX_TX_DIS</text>
<text x="78.4" y="50.4">RX</text>
<text x="135.6" y="78.3">TX2_5V_EN</text>
<text x="135.6" y="112.6">TX3_5V_EN</text>
<text x="135.6" y="146.9">TX4_5V_EN</text>
</g>
<text font-size="1.8" fill="#009600" x="33.8" y="42.8">RX_TX_EN_5V_T</text>
</svg>
